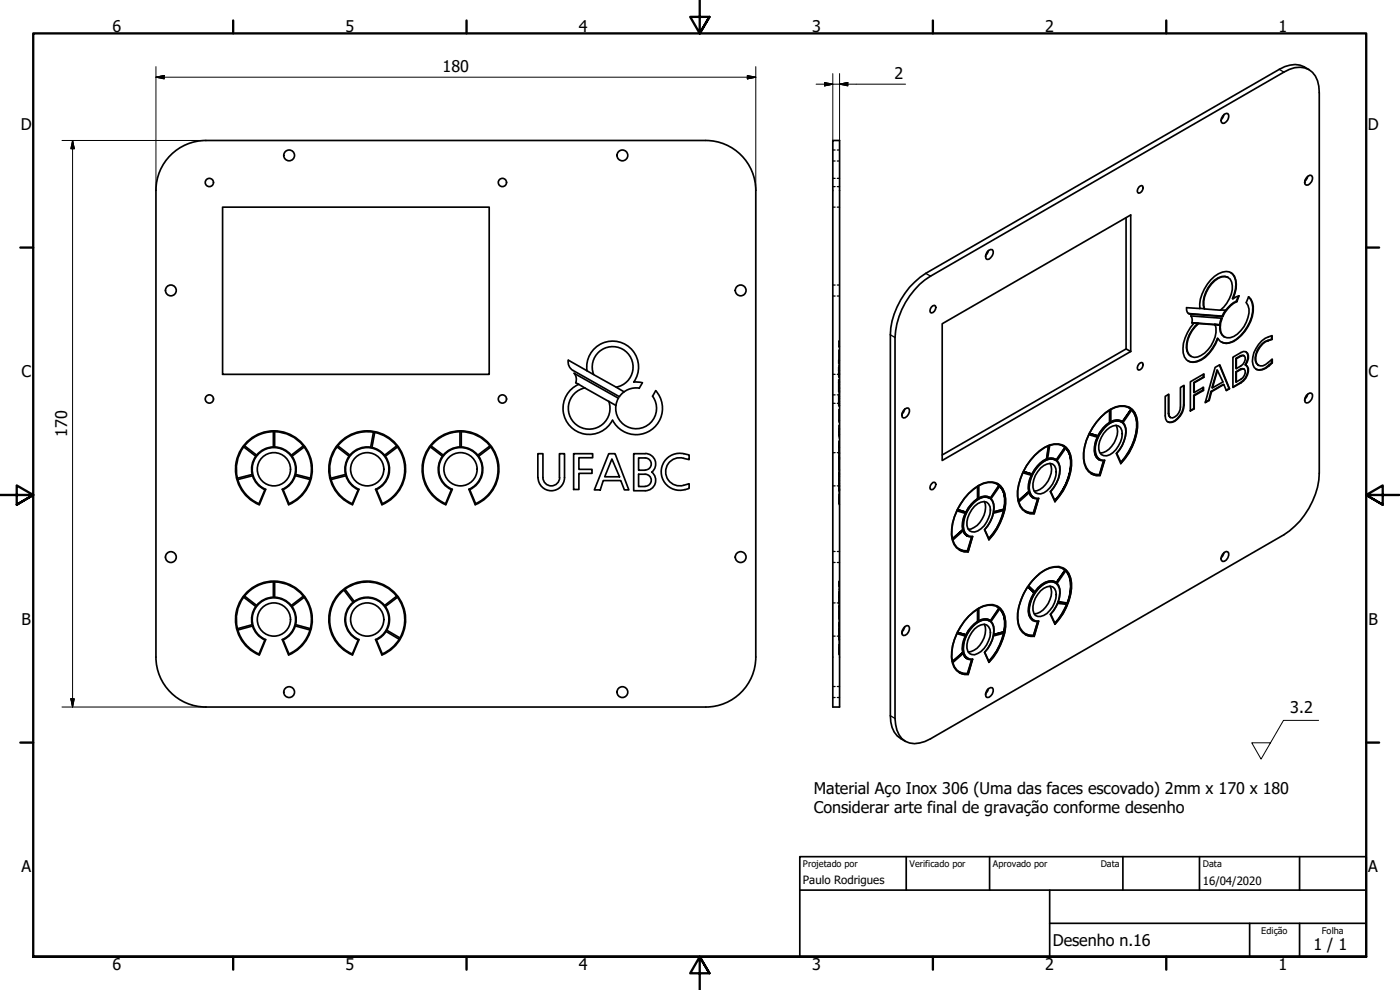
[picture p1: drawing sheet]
<svg xmlns="http://www.w3.org/2000/svg" width="420mm" height="297mm" viewBox="0 0 420 297" stroke-linecap="round" stroke-linejoin="round" font-family="sans-serif">
<g fill="none" stroke="#000" stroke-width=".51">
<path d="M367 34.8l.5-.5 1-.2a2.02 2.02 0 0 1-1.5 2.9 1.42 1.42 0 0 1 0-2.2zM367.3 34.3l-.8 1.6M392.8 20.9a7.3 7.3 0 0 0-8.9-.1l-106.1 61.2a23.6 23.6 0 0 0-10.6 18.4v114.3a7.4 7.4 0 0 0 4.5 7.7M61.8 42.1h150a15 15 0 0 1 15 15.1v140M61.8 42.1a15 15 0 0 0-15 15.1v140M249.9 42.1h2.1v170h-2.1zM341.8 56.2l.8-.5a1.28 1.28 0 0 1-.4 2.1l-.4 .2-.4-.2-.1-.5zM392.4 52.9l-.8 1.5M392.6 52.8l.5-.2 .5 .1a1.98 1.98 0 0 1-1.6 2.8l-.3-.2a2.14 2.14 0 0 1 .9-2.5zM66.8 62.2h80v50.1h-80zM296.2 75.6l1.1-.7h.5a2.05 2.05 0 0 1-1.6 2.9 1.55 1.55 0 0 1 0-2.2zM296.6 75.2l-.1 .5-.7 .9"/>
<path d="M337.9 65.3v39.4l1.4 .8M276 85.3l3.3-2.4 106-61.3a6.8 6.8 0 0 1 8.6 .1 8.3 8.3 0 0 1 2 6v114.3a23.6 23.6 0 0 1-10.6 18.5l-106 61.2a8.1 8.1 0 0 1-7.6 .7 7.5 7.5 0 0 1-3.1-6.8v-114.3a23.9 23.9 0 0 1 7.4-16zM279.5 92.1l.9-.5 .3 .2a1.62 1.62 0 0 1-1.2 2.1l-.3-.2-.1-.4zM282.8 97.1l56.5-32.6v41l-56.5 32.7zM356.6 94l10.4 1M357.8 96.8l8.3 .7-7.8-.5M359.5 97a9.3 9.3 0 0 0-3.3 8.4l.5 .9 .7 .6M359.7 97.1a8.9 8.9 0 0 0-3.3 8.5 2.47 2.47 0 0 0 4 1.1 9.1 9.1 0 0 0 4.3-9.2M360.1 92.5l6.2 .6a9.1 9.1 0 0 0 3.3-8.5 2.52 2.52 0 0 0-4-1.1 8.9 8.9 0 0 0-4.1 9.2M366.1 97.5a3.2 3.2 0 0 0 1.4 3.6M366.5 95.5l-.5 2M367.8 93.1l-1 1.8"/>
<path d="M368.6 83.2a4.2 4.2 0 0 0-5.1 1.9 8.3 8.3 0 0 0-2.1 7.5M369.4 81.8a5.4 5.4 0 0 1 1 6.4l-.4 1.4M371 90.4a7.7 7.7 0 0 0-3.1 2.7l-1.6-.1M371 90.4l.2 .1M371.2 90.5a8.9 8.9 0 0 0-4.2 4.5M371.2 90.5l.7-1.7-1.9 .8a6.7 6.7 0 0 0-.2-7.5 3.6 3.6 0 0 0-4.2 .1 11.9 11.9 0 0 0-5.5 10.4l-4-.3a1.45 1.45 0 0 0 1.1 1.9l9.8 .8M371.7 88.8l-.7 1.6M374.7 89.1l-.7 1.7a4.5 4.5 0 0 1 .5 4.5 8.6 8.6 0 0 1-5.3 6 2.54 2.54 0 0 1-3-3.1l.6-2.7-9.4-.7 .4 1.3-.1 .8 .6 .1M374.7 89.1a6.3 6.3 0 0 1 .6 7.3 11.2 11.2 0 0 1-6.2 6.5 3 3 0 0 1-3.6-1.3 11 11 0 0 1-6.3 7 3.1 3.1 0 0 1-4.1-2.7 11.8 11.8 0 0 1 3.2-8.9M374.7 89.1a6.8 6.8 0 0 1 .3 7.6 10.5 10.5 0 0 1-6.4 6.2h-1.1l-1-.3M170.5 108.1a2.95 2.95 0 0 0 1.5 3.1M170.6 108.1l16.7 9.5"/>
<path d="M172 111.2l13.9 7.8M172.3 112l13.3 7.5M172.3 112l.6 1.3-.1 1.5M172.8 114.9l.9 .4M173.7 115.3a7.8 7.8 0 0 0-2.6 12.6 7.8 7.8 0 0 0 12.7-1.8M173.7 115.3l9 5.1M175.6 116.4a6.3 6.3 0 0 0-4.9 7.6 6.3 6.3 0 0 0 7.9 4.5 6.3 6.3 0 0 0 4.1-8.1M176.2 111.2a7.8 7.8 0 0 1 9.5-8.6 7.8 7.8 0 0 1 4.5 12l2.6 .2M178.2 112.4a6.1 6.1 0 0 1 3.8-8.1 6.1 6.1 0 0 1 7.8 4.4 6.1 6.1 0 0 1-4.9 7.5M191.9 116.5a6.1 6.1 0 0 0-6 2.5M192.8 114.9l-1 1.6M195.8 118.9l1-1.7a7.9 7.9 0 0 1-1.4 11.8 7.9 7.9 0 0 1-11.5-2.9"/>
<path d="M195.8 118.9a6.1 6.1 0 0 1-4.5 9.7 6.1 6.1 0 0 1-5.7-9.1M337.9 104.7l-55.1 31.8M341.8 109.3l.8-.5a1.28 1.28 0 0 1-.4 2.1l-.4 .1-.4-.1-.1-.5zM349.7 118.9l1.1-.6v5.8l.1 .7 .4 .5a2.52 2.52 0 0 0 2.8-2.3l.2-6.7 1-.7v5.9a5.7 5.7 0 0 1-3.6 5.2h-.9l-.6-.3-.4-.7zM350.6 118.3v5.8l.2 .7 .5 .5M355.2 115.7v5.8a5.7 5.7 0 0 1-4.1 5.2l-.6-.2M357.3 114.5l4-2.3v1l-2.9 1.7v2.9l2.8-1.6v.9l-2.8 1.6v4l-1.1 .6zM358.4 118.7l-.1-.1v4M358.4 114.9v2.9M361 116.3v.7M361.1 112.3v.8M361.2 117.1l-.2-.1-2.7 1.6"/>
<path d="M361.3 113.2l-3 1.6M363.6 117.5h-.2l-.6 2.6M364.7 110.2l1.4-.7 2.9 7.1-1 .6-.7-1.8-3.7 2.1-.7 2.6-1.2 .7zM365.3 111l1.7 3.6-3.1 1.8zM365.4 111.2l-1.5 5.2M365.5 101.6l-.1-.1a10.7 10.7 0 0 1-6.9 7.1h-1.1l-.8-.3M366 109.5l2.9 7.1M367.3 115.4l-3.9 2.1M369 116.6l-1 .5M370 107.2l2.4-1.4 .8-.3h.7a2.25 2.25 0 0 1 .4 3.1l-.5 .9a2.1 2.1 0 0 1 .6 2.9 6.9 6.9 0 0 1-4.4 3.9zM370.9 107.6v2.9a3.3 3.3 0 0 0 2.8-3.3l-.3-.4-.4-.1-2 .9M370.9 111.6l.1 3z"/>
<path d="M371 111.6l1.4-.7 .6-.2 .4 .1a2.15 2.15 0 0 1-1 3l-1.4 .8M373.4 106.7h-1.1l-1.4 .9 .1 3M373.4 110.7h-1.1l-1.4 .9M374 109.6a3.7 3.7 0 0 1-1.7 5.2l-2.3 1.3M374 105.6a2.42 2.42 0 0 1 .1 3l-.3 .9M378.7 102.3l1-.8 2.1-.8v1.1a6 6 0 0 0-4.7 7.2 1.79 1.79 0 0 0 2.7 .4l2-1.7v1.2a4.8 4.8 0 0 1-4.7 2 3.3 3.3 0 0 1-1.1-3.7 9.6 9.6 0 0 1 2.7-4.9zM380.5 102.2a5.5 5.5 0 0 0-3.4 6.8l.6 .7M380.5 102.2h.1M381.6 100.8v1M381.6 107.9v.9M381.8 101.8l-1.3 .4M381.8 108.9l-.2-.1a4.8 4.8 0 0 1-4.7 2"/>
<path d="M392 118.7l1.1-.8 .5 .1a1.98 1.98 0 0 1-1.6 2.9 1.42 1.42 0 0 1 0-2.2zM392.4 118.3l-.8 1.4M76.8 136.9a6.7 6.7 0 0 0-1.1 5.5l-4.4 1.1a11.3 11.3 0 0 1 1.8-9.4l3.7 2.8M77 136.6a6.7 6.7 0 0 1 5-2.5v-4.6a11.6 11.6 0 0 0-8.6 4.3l3.6 2.8M82.4 129.5a11.3 11.3 0 0 1 8.6 4.3M82.4 129.5v4.6M87.6 136.9a6.7 6.7 0 0 1 1.1 5.4M91.1 133.8l-3.7 2.8a6.7 6.7 0 0 0-5-2.5M91.3 134.1a11.3 11.3 0 0 1 1.8 9.4M91.3 134.1l-3.7 2.8M101.4 133.8a11.3 11.3 0 0 1 10.7-4.1l-.8 4.5M101.4 133.8l3.6 2.8a6.7 6.7 0 0 1 6.2-2.4"/>
<path d="M104.8 136.9a6.7 6.7 0 0 0-1.1 5.5l-4.4 1.1a11.3 11.3 0 0 1 1.8-9.4l3.7 2.8M115.6 136.9l3.7-2.8a11.3 11.3 0 0 1-4.6 17l-1.7-4.2M115.6 136.9a6.7 6.7 0 0 1-2.6 10M119 133.8a11.3 11.3 0 0 0-6.5-4l-.9 4.4 2.4 1.1 1.4 1.3M119.1 133.8l-3.7 2.8M129.3 133.8l3.7 2.8a6.7 6.7 0 0 1 5-2.5M132.8 136.9a6.7 6.7 0 0 0 2.7 10l-1.8 4.2a11.2 11.2 0 0 1-4.6-17l3.7 2.8M138 129.5a11.3 11.3 0 0 0-8.6 4.3M138 129.5v4.6M138.4 129.5a11.6 11.6 0 0 1 8.6 4.3l-3.6 2.8a6.7 6.7 0 0 0-5-2.5zM143.6 136.9a6.7 6.7 0 0 1-2.6 10l1.7 4.2M147.3 134.1a11.3 11.3 0 0 1-4.6 17"/>
<path d="M147.3 134.1l-3.7 2.8M172.1 136.1h5.8v1.2h-4.2v3.5h4v1.2h-4v4.9h-1.6zM182.7 136.1h1.9l4.1 10.9h-1.3l-1.1-2.8h-5.3l-.9 2.8h-1.7zM182.7 120.4l2.1 1.3M183.6 137.7l2.3 5.4h-4.4zM190.2 136.1h3.4a3.1 3.1 0 0 1 3 2.1 3.1 3.1 0 0 1-1 3.5 3.1 3.1 0 0 1 1 3.5 3.1 3.1 0 0 1-3 2h-3.4zM191.6 137.4a3.5 3.5 0 0 1 3.3 .5 1.86 1.86 0 0 1 .4 2 1.86 1.86 0 0 1-1.7 1.2h-2zM205.2 137.5a4.2 4.2 0 0 0-5.4 4.1 4.2 4.2 0 0 0 5.4 4M205.2 136.1l1.6 .4v1.4l-1.6-.4M205.2 136.1a5.6 5.6 0 0 0-6.8 5.7 5.6 5.6 0 0 0 7.2 5.1l1.2-.4v-1.4l-1.6 .5M271.1 123.2l.6-.5 1-.2a2.06 2.06 0 0 1-1.6 2.9 1.42 1.42 0 0 1 0-2.2zM271.5 122.7l-.8 1.5"/>
<path d="M310.6 136.6a7.8 7.8 0 0 1 8.3-3.1 4.9 4.9 0 0 1 2.7 4.5 17.6 17.6 0 0 1-5 12.5l-1.4-3a9 9 0 0 0 2.7-7.8 2.91 2.91 0 0 0-5-1 9.9 9.9 0 0 0-3.9 8.7 2.38 2.38 0 0 0 2.7 2.1l-1.3 4.6a4.6 4.6 0 0 1-5-5 17.6 17.6 0 0 1 5.2-12.5zM314.1 137.7a9 9 0 0 0-4.4 4.5M314.1 137.7v.1M314.1 137.8a9 9 0 0 0-4.3 4.5M314.1 137.8l.6-4.1a15.6 15.6 0 0 0-7.6 7.8M314.5 137.6a3 3 0 0 1 2.2 .2M314.6 133.8l-.5 3.9M315 133.7a4.7 4.7 0 0 1 4.7 .5l-2.6 3.8-.8-.4-.9-.1-1 .2zM315.2 139.1a6.3 6.3 0 0 1-2.2 7.1l-.9 .7-1.7 .5M316.7 138a2.63 2.63 0 0 0-3 .2 9.6 9.6 0 0 0-4.7 9.5l.5 .9 .8 .7M319 133.8l.6 .4M319.2 133.7a7.2 7.2 0 0 1 2 8 18.5 18.5 0 0 1-4.7 8.7"/>
<path d="M319.6 134.2h.1M319.6 134.2l-2.6 3.8M319.8 134.4l-2.6 3.8a6.4 6.4 0 0 1-.2 6.9l-1.7 2.4 1.3 2.7a16.4 16.4 0 0 0 4.5-13.6l-1.3-2.2a9 9 0 0 1 .7 9 19 19 0 0 1-4 6.8M326.8 130.4l2.6 .8a7.1 7.1 0 0 0-.4 5.9l1.4 1.1 .9 .1-1.3 4.2a4.6 4.6 0 0 1-4.8-5 14.2 14.2 0 0 1 1.6-7.1zM327 130l2.6 .8zM329.3 131.2a8 8 0 0 0-.7 5.2l.5 .9 .8 .7M330.4 125.1a7.8 7.8 0 0 1 8.3-3 4.9 4.9 0 0 1 2.7 4.4 17.4 17.4 0 0 1-5 12.6l-1.4-3a9.5 9.5 0 0 0 2.8-7.8 2.91 2.91 0 0 0-5.1-1.1 9.9 9.9 0 0 0-3.9 8.7 2.38 2.38 0 0 0 2.7 2.2l-1.4 4.6a4.6 4.6 0 0 1-4.9-5 16.9 16.9 0 0 1 5.2-12.6zM331.2 138.3l-1.3 4.1M331.4 138.2l-1.3 4.5M332.1 129a3.5 3.5 0 0 1 3.6-1.2 3.1 3.1 0 0 1 1 3.6 7.1 7.1 0 0 1-4.6 5.4 1.98 1.98 0 0 1-2.3-2 7.3 7.3 0 0 1 2.3-5.8zM333 126.7a10.5 10.5 0 0 0-3.6 4.1M333 126.7l.1 .1"/>
<path d="M333 123v3.7M333.1 126.8v-3.8a16.1 16.1 0 0 0-6.1 7M333.1 126.8a9.1 9.1 0 0 0-3.5 4M335 127.6a6.3 6.3 0 0 1-2.2 7.2l-.9 .6-1.7 .5M336.5 126.6a2.63 2.63 0 0 0-3 .1 9.4 9.4 0 0 0-4.7 9.6l.4 .9 .8 .6M336.5 126.4a3.2 3.2 0 0 0-3.1 .1M336.8 126.5l2.7-3.7-2.6 3.8a2.94 2.94 0 0 0-3.5 0M338.8 122.4l.6 .4M339 122.2a5.3 5.3 0 0 1 2.3 4.7 17.1 17.1 0 0 1-4.9 12.1M339.5 122.8a5.1 5.1 0 0 0-6.1 .1v3.7M339.6 123a8.8 8.8 0 0 1 .8 8.9 20.6 20.6 0 0 1-4 6.8M339.7 123a8.8 8.8 0 0 1 .7 8.9 20 20 0 0 1-4 6.9l-1.2-2.8a10.2 10.2 0 0 0 2.7-7.5l-.8-1.8z"/>
<path d="M358.4 122.7l-1.1 .5M362.9 120.1l-1.1 .5M75.8 142.7a6.7 6.7 0 0 0 3.7 4.2M75.8 142.7l-4.4 1.2a11.3 11.3 0 0 0 6.3 7.2l1.8-4.2M77.8 151.4a11.5 11.5 0 0 1-4.7-17.6 11.5 11.5 0 0 1 18.2 0 11.5 11.5 0 0 1-4.7 17.6M79.7 146.8a6.5 6.5 0 0 1-2.7-10 6.5 6.5 0 0 1 10.4 0 6.5 6.5 0 0 1-2.7 10l1.9 4.6M79.8 146.8l-1.9 4.6M88.6 142.7a6.8 6.8 0 0 1-3.6 4.2l1.7 4.2a11.3 11.3 0 0 0 6.3-7.2M88.6 142.7l4.5 1.2M88.8 142.4l4.4 1.1M99.4 143.9a11.3 11.3 0 0 0 6.3 7.2l1.8-4.2M103.8 142.7a6.7 6.7 0 0 0 3.7 4.2"/>
<path d="M103.8 142.7l-4.4 1.2M114.6 151.4l-1.9-4.6a6.5 6.5 0 0 0 2.7-9.9 6.5 6.5 0 0 0-10.3-.1 6.5 6.5 0 0 0 2.7 10l-2 4.6a11.5 11.5 0 0 1-4.7-17.6 11.5 11.5 0 0 1 18.2 0 11.5 11.5 0 0 1-4.7 17.6M140.7 146.8a6.5 6.5 0 0 0 2.7-9.9 6.5 6.5 0 0 0-10.3-.1 6.5 6.5 0 0 0 2.7 10l-2 4.6a11.5 11.5 0 0 1-4.7-17.6 11.5 11.5 0 0 1 18.3 0 11.5 11.5 0 0 1-4.8 17.6M140.7 146.8l1.9 4.6M161.5 143.3a4 4 0 0 0 3.9 3.9 4 4 0 0 0 4-3.9v-7.2h-1.5v7.2M168 143.3a2.51 2.51 0 0 1-2.5 2.5 2.51 2.51 0 0 1-2.6-2.5v-7.2h-1.5v7.2M193.6 145.9a1.81 1.81 0 0 0 1.9-1.8 1.81 1.81 0 0 0-1.9-1.8h-2v3.7h2M279.5 145.2l.5-.4 .7 .1a1.4 1.4 0 0 1-1.5 1.9l-.1-.4zM289 158.9a8.8 8.8 0 0 1 .8-4.9l-2.6-.7a13.4 13.4 0 0 0-1.3 8.4l3.1-2.8-3.2 2.8M289.1 159.2l-3.2 2.8a4.2 4.2 0 0 0 4.5 3.3M289.7 154a7.5 7.5 0 0 0-.8 4.9M289.9 153.7l-2.6-.8 2.6 .8"/>
<path d="M289.9 153.7h.1M290.8 148a9.2 9.2 0 0 1 7.1-3.4 4.6 4.6 0 0 1 3.9 4.8 17.6 17.6 0 0 1-5 12.6l-1.3-3.1a8.5 8.5 0 0 0 2.3-8.7 2.67 2.67 0 0 0-3.5-.7 9.6 9.6 0 0 0-5.1 9.3 2.47 2.47 0 0 0 2.7 2.2l-1.3 4.5a4.6 4.6 0 0 1-5-5 17.6 17.6 0 0 1 5.2-12.5zM292.5 151.9a3.6 3.6 0 0 1 3.6-1.2 3.1 3.1 0 0 1 1 3.5 7 7 0 0 1-4.6 5.4 1.96 1.96 0 0 1-2.3-1.9 7.5 7.5 0 0 1 2.3-5.8zM293.4 149.6a11.1 11.1 0 0 0-3.5 4.1M293.4 145.9v3.7M293.4 149.6l.1 .1M293.5 149.7a9.4 9.4 0 0 0-3.6 4M293.5 149.7v-3.8a15.6 15.6 0 0 0-6.2 7M293.8 145.7a5.4 5.4 0 0 1 6 0l-2.5 3.8a3 3 0 0 0-3.5 0zM295.4 150.5a6.8 6.8 0 0 1-4 8.2l-.8 .1M296.9 149.5a2.63 2.63 0 0 0-3 .1 9.4 9.4 0 0 0-4.7 9.5l.5 1 .7 .6M297 149.2h-.1a3.2 3.2 0 0 0-3.1 .2"/>
<path d="M298.1 154l3.2-.9a19.7 19.7 0 0 1-4.5 8.6l-1.3-2.8a10.8 10.8 0 0 0 2.6-4.9zM299.2 145.2l.6 .5M299.4 145.1a6.1 6.1 0 0 1 2.3 6.3 18.6 18.6 0 0 1-5 10.4M299.8 145.7h.1M299.8 145.7l-2.6 3.7M300 145.8l-2.6 3.8a4.4 4.4 0 0 1 .8 4l3.2-.8M301.2 153.1a18.7 18.7 0 0 1-4.5 8.5M301.3 152.8a8.2 8.2 0 0 0-1.3-7 6.3 6.3 0 0 1 1.6 5.3l-.2 1.7M301.3 152.8h.1M301.3 152.8l-3 .8M305.8 150.6l3.1-2.8a2.42 2.42 0 0 0 2.6 1.9l-1.3 4.2a4.1 4.1 0 0 1-4.4-3.3zM307.7 153.6l1.7 .5h.9"/>
<path d="M307.7 153.3l1.2 .5h1.2M308.8 147.5a7.5 7.5 0 0 1 .8-4.9l-2.6-.8a14.7 14.7 0 0 0-1.4 8.5l3.2-2.8-3.2 2.7M308.8 147.8l.5 1 .8 .6M309.5 142.6a7.5 7.5 0 0 0-.8 4.9M309.7 142.2l-2.6-.7 2.7 .8M309.7 142.2l.1 .1M310.1 153.8l.1 .1M311.4 149.7l-1.3 4.1M311.7 149.6l-1.3 4.5M312.3 140.4a3.6 3.6 0 0 1 3.6-1.2 3.2 3.2 0 0 1 1 3.6 7.1 7.1 0 0 1-4.6 5.4 1.89 1.89 0 0 1-2.3-2 7.5 7.5 0 0 1 2.3-5.8zM327.5 142.2l1.7 .5 .9-.1M327.5 141.9l1.2 .5h1.2"/>
<path d="M329.9 142.4l.1 .1M73.1 179.2l3.7 2.8a6.7 6.7 0 0 0-1.1 5.4l-4.4 1.2a11.3 11.3 0 0 1 1.8-9.4zM82.4 174.6a11.3 11.3 0 0 1 8.6 4.3M82.4 174.6v4.6M91.1 178.9l-3.7 2.7a6.7 6.7 0 0 0-5-2.4M91.3 179.2a11.3 11.3 0 0 1 1.8 9.4M91.3 179.2l-3.7 2.8a6.7 6.7 0 0 1 1.1 5.4M103.2 177.1a11.3 11.3 0 0 0 2.5 19.1M103.2 177l2.8 3.7M103.5 176.8a11.3 11.3 0 0 1 15.5 2.1M103.5 176.8l2.8 3.6a6.7 6.7 0 0 1 9.1 1.2M119.1 178.9l-3.7 2.8"/>
<path d="M287.9 165l1.7 .5h.9M287.9 164.8l1.2 .4 1.2 .1M290.3 160.8l-.8-.6-.4-1a2.53 2.53 0 0 0 2.6 1.9l-1.3 4.2M290.3 165.3h.1M290.5 165.5h.1M291.6 161.1l-1.3 4.2M291.8 161l-1.3 4.5M308.4 176.1a15.4 15.4 0 0 0-2.8 10.9 4.4 4.4 0 0 0 4.6 3.7M310.3 177.8a9.2 9.2 0 0 0-1.5 6.8l.5 .9 .8 .7M310.3 177.8l-1.9-1.7 2 1.8M310.3 177.8l.1 .1M310.4 177.9a8.1 8.1 0 0 0-1.2 7.4l.6 .7 1.7 .5-1.3 4.2"/>
<path d="M310.6 173.4a9.6 9.6 0 0 1 7.2-3.4 4.7 4.7 0 0 1 3.8 4.8 17.4 17.4 0 0 1-5 12.5l-1.4-3a9 9 0 0 0 2.7-7.7 2.91 2.91 0 0 0-5-1.1 9.9 9.9 0 0 0-3.9 8.7 2.38 2.38 0 0 0 2.7 2.2l-1.3 4.5a4.6 4.6 0 0 1-5-5 17.6 17.6 0 0 1 5.2-12.5zM312.3 177.3a3.6 3.6 0 0 1 3.6-1.2 3.2 3.2 0 0 1 1 3.5 7.1 7.1 0 0 1-4.6 5.4 1.82 1.82 0 0 1-2.3-1.9 7.5 7.5 0 0 1 2.3-5.8zM315.2 175.9a6.3 6.3 0 0 1-2.2 7.2l-.9 .6-1.7 .5M316.7 174.8a2.88 2.88 0 0 0-3 .2 9.6 9.6 0 0 0-4.7 9.5l.5 1 .8 .6M316.7 174.6a4.4 4.4 0 0 0-5.2 1.7l-.9 1.2M319 170.6l.6 .5M319.2 170.5a7.2 7.2 0 0 1 2 8 18.5 18.5 0 0 1-4.7 8.7M319.7 171.1a5.9 5.9 0 0 0-7.3 .7l-2.6 2.4-1.1 1.6 1.9 1.8a7 7 0 0 1 4.9-3.3l.9 .1 .7 .5 2.6-3.8-2.7 3.7M319.8 171.2l-2.6 3.8a5.3 5.3 0 0 1 .4 5.6M367 166.2l1-.7 .5 .1a1.98 1.98 0 0 1-1.5 2.9 1.42 1.42 0 0 1 0-2.3zM367.3 165.8l-.8 1.5M46.8 197.1a15 15 0 0 0 15 15"/>
<path d="M75.8 187.8a6.7 6.7 0 0 0 3.7 4.2M75.8 187.8l-4.4 1.2a11.3 11.3 0 0 0 6.3 7.2M77 181.6a6.7 6.7 0 0 1 5-2.4v-4.6a11.3 11.3 0 0 0-8.6 4.3l3.6 2.8M79.5 192l-1.8 4.3M79.7 191.9a6.5 6.5 0 0 1-2.7-10 6.5 6.5 0 0 1 10.4 0 6.5 6.5 0 0 1-2.7 10M79.8 191.9l-1.9 4.6M84.7 191.9l1.9 4.6a11.5 11.5 0 0 0 4.7-17.6 11.5 11.5 0 0 0-18.2 0 11.5 11.5 0 0 0 4.7 17.6M88.6 187.8a6.7 6.7 0 0 1-3.7 4.2l1.8 4.3M88.6 187.8l4.5 1.2M88.8 187.4l4.4 1.2M93 189a11.3 11.3 0 0 1-6.3 7.2M106 180.7a6.7 6.7 0 0 0 1.5 11.3"/>
<path d="M107.5 192l-1.8 4.3M107.7 191.9a6.5 6.5 0 0 1-2.7-10 6.5 6.5 0 0 1 10.4 0 6.5 6.5 0 0 1-2.7 10M107.8 191.9l-2 4.6a11.5 11.5 0 0 1-4.7-17.6 11.5 11.5 0 0 1 18.2 0 11.5 11.5 0 0 1-4.7 17.6l-1.9-4.6M113 192l1.7 4.3M115.9 189.5l-1.3 1.4-1.6 1.1M115.9 189.5l3.9 2.3M116.1 189.1a6.7 6.7 0 0 0-.5-7.1l3.7-2.8a11.4 11.4 0 0 1 .7 12.2M116.1 189.1l4 2.3M119.8 191.8a11.3 11.3 0 0 1-5.1 4.4M226.8 197.1a15 15 0 0 1-15 15h-150M271.5 188.1l-.8 1.4M271.7 187.9l.5-.2 .5 .1a1.98 1.98 0 0 1-1.6 2.9l-.3-.3a2.29 2.29 0 0 1 .9-2.5z"/>
<path d="M289 195.8a8.8 8.8 0 0 1 .8-4.9l-2.6-.8a13.2 13.2 0 0 0-1.3 8.5l3.1-2.8-3.2 2.7M289.1 196.1l-3.2 2.7a4.2 4.2 0 0 0 4.5 3.4M289.7 190.9a7.4 7.4 0 0 0-.8 4.9M289.9 190.5l-2.6-.8 2.6 .8M289.9 190.5h.1M290.3 197.7l-.8-.7-.4-.9a2.53 2.53 0 0 0 2.6 1.9l-1.3 4.2M290.8 184.8a9.6 9.6 0 0 1 7.1-3.4 4.7 4.7 0 0 1 3.9 4.8 17.4 17.4 0 0 1-5 12.5l-1.3-2.9a8.5 8.5 0 0 0 2.3-8.7 2.67 2.67 0 0 0-3.5-.8 9.6 9.6 0 0 0-5.1 9.3 2.47 2.47 0 0 0 2.7 2.2l-1.3 4.6a4.6 4.6 0 0 1-5-5.1 17.6 17.6 0 0 1 5.2-12.5zM291.6 198l-1.3 4.1M291.8 197.8l-1.2 4.6M292.5 188.7a3.6 3.6 0 0 1 3.6-1.2 3.1 3.1 0 0 1 1 3.6 7.3 7.3 0 0 1-4.6 5.4 1.96 1.96 0 0 1-2.3-2 7.5 7.5 0 0 1 2.3-5.8zM293.4 186.4a11.1 11.1 0 0 0-3.5 4.1M293.4 186.4l.1 .1"/>
<path d="M293.4 182.7v3.7M293.5 186.5a9.7 9.7 0 0 0-3.6 4M293.5 186.5v-3.8a15.6 15.6 0 0 0-6.2 7M293.8 182.5a5.4 5.4 0 0 1 6 0l-2.5 3.8a3 3 0 0 0-3.5 0zM295.4 187.3a6.6 6.6 0 0 1-4.8 8.3M296.9 186.3a2.63 2.63 0 0 0-3 .1 9.4 9.4 0 0 0-4.7 9.5l.5 1 .7 .6M297 186a2.88 2.88 0 0 0-3.2 .2M298.1 190.8l3.2-.8a19.7 19.7 0 0 1-4.5 8.5l-1.3-2.8a10.2 10.2 0 0 0 2.6-4.9zM299.2 182l.6 .5M299.4 181.9a6.1 6.1 0 0 1 2.3 6.3 18.6 18.6 0 0 1-5 10.5M299.8 182.5h.1M299.8 182.5l-2.6 3.7"/>
<path d="M300 182.7l-2.6 3.7a4.3 4.3 0 0 1 .8 4l3.2-.8-3.1 .8M301.2 190a18.7 18.7 0 0 1-4.5 8.4M301.3 189.5a8.1 8.1 0 0 0-1.3-6.8 6.3 6.3 0 0 1 1.6 5.2l-.2 1.7M307.7 190.4l1.7 .5h.9M307.7 190.2l1.2 .4 1.2 .1M310.1 190.7h.1M311.4 186.5l-1.3 4.2M311.7 186.4l-1.3 4.5M317.4 181l2.8 .3a22.5 22.5 0 0 1-3.6 5.8l-1.3-2.8 .9-1zM317.6 180.6l2.8 .4zM320.2 181.3a19.9 19.9 0 0 1-3.7 5.7M320.3 180.9a10.9 10.9 0 0 0 .2-8.8l-.7-.9a8.5 8.5 0 0 1 1.1 8l-.5 1.8"/>
<path d="M287.9 201.9l1.7 .5 .9-.1M287.9 201.6l1.2 .4 1.2 .1M290.3 202.1l.1 .1M296.2 207.1l1.1-.8 .5 .1a2.01 2.01 0 0 1-1.6 2.9 1.55 1.55 0 0 1 0-2.2zM296.6 206.6l-.1 .6-.7 .9"/>
<circle cx="62.8" cy="54.8" r="1.24"/>
<circle cx="86.8" cy="46.6" r="1.62"/>
<circle cx="150.8" cy="54.8" r="1.24"/>
<circle cx="186.8" cy="46.6" r="1.62"/>
<circle cx="51.3" cy="87.1" r="1.62"/>
<circle cx="222.3" cy="87.1" r="1.62"/>
<circle cx="62.8" cy="119.7" r="1.24"/>
<circle cx="150.8" cy="119.7" r="1.24"/>
<circle cx="82.2" cy="140.8" r="5"/>
<circle cx="110.2" cy="140.8" r="5"/>
<circle cx="138.2" cy="140.8" r="5"/>
<circle cx="51.3" cy="167.1" r="1.62"/>
<circle cx="222.3" cy="167.1" r="1.62"/>
<circle cx="82.2" cy="185.9" r="5"/>
<circle cx="110.2" cy="185.9" r="5"/>
<circle cx="86.8" cy="207.7" r="1.62"/>
<circle cx="186.8" cy="207.7" r="1.62"/>
</g>
<!-- layer: Oculto (ISO) -->
<g fill="none" stroke="#000" stroke-width=".38">
<path d="M249.9 56h.7M249.9 53.5h.7M249.9 45h.7M249.9 48.3h.7M251.3 56h.7M251.3 53.5h.7M251.3 45h.7M251.3 48.3h.7M249.9 62.2h.7M251.3 62.2h.7M249.9 85.5h.7M249.9 88.8h.7"/>
<path d="M251.3 85.5h.7M251.3 88.8h.7M249.9 112.3h.7M249.9 118.5h.7M251.3 112.3h.7M251.3 118.5h.7M251.7 118.9v2.8M251.7 112l.1 .4M251.7 110.2v1.2M251.7 111.7v1.3M251.7 113.9v3.7M251.7 114.9h.1"/>
<path d="M251.7 119.5h.1M251.7 119h.1M251.7 114.3l.1 2.9M251.7 105v3.6M251.7 109.5v2.1M251.7 112.4v.9M251.7 118.2v3.7M251.7 108.1v1M251.7 115.3h.1M251.7 116.4h.1M251.7 116.1h.1M251.7 111.2h.1"/>
<path d="M251.7 118.9h.1M251.7 116.5h.1M251.7 114.6h.1M251.7 104h.1M251.8 102.3l-.1 1.8M251.8 114.9h.2M251.8 112h.2M251.8 119.5h.2M251.8 108.1h.2M251.8 119h.2M251.9 115.3h.1M251.9 116.4h.1"/>
<path d="M251.9 116.1h.1M251.9 112.4h.1M251.9 111.2h.1M251.9 117.2h.1M251.9 118.9h.1M251.9 116.5h.1M251.9 114.6h.1M251.9 104h.1M251.9 102.3h.1M249.9 121h.7M249.9 135.8h.7M251.3 121h.7"/>
<path d="M251.3 135.8h.7M251.7 134.2h.1M251.7 129.7h.1M251.7 134.1h.1M251.7 136.6h.1M251.7 129.5h.1M251.7 132.3l.1 1.5M251.7 122.9v3.8M251.7 127.6v3.3M251.7 133.8h.1M251.7 134v1.9M251.7 120.4h.1"/>
<path d="M251.7 126.1h.1M251.7 136.1h.1M251.7 137.3h.1M251.7 137.5h.1M251.7 137.9h.1M251.7 136.5h.1M251.7 137.7h.1M251.7 137.4h.1M251.7 130.5h.1M251.7 128.6h.1M251.7 128.8h.1M251.7 130.4h.1"/>
<path d="M251.7 136h.1M251.8 136.9l-.1 3.8M251.8 134.3h.2M251.8 132.6v4.4M251.8 138.2v4.3M251.9 120.4h.1M251.9 126.1h.1M251.9 136.1h.1M251.9 137.3h.1M251.9 137.5h.1M251.9 137.9h.1M251.9 136.5h.1"/>
<path d="M251.9 137.7h.1M251.9 137.4h.1M251.9 130.5h.1M251.9 128.6h.1M251.9 128.8h.1M251.9 130.4h.1M251.9 136h.1M252 129.3l-.2 2.2M249.9 145.8h.7M251.3 145.8h.7M251.7 142.7h.1M251.7 146.9h.1"/>
<path d="M251.7 143.7l.1 .2M251.7 148.3l.1 2.8M251.7 142.4h.1M251.7 143.5v.1M251.7 143.9l.1 3M251.7 142h.1M251.7 140.8h.1M251.7 146.5h.1M251.7 145.1h.1M251.7 143.1h.1M251.7 147h.1M251.7 144.2h.1"/>
<path d="M251.7 141.1h.1M251.7 142.3h.1M251.7 146h.1M251.7 147.2h.1M251.7 147.3h.1M251.7 147.1h.1M251.8 141.7v1.8M252 146.8h.1M251.8 149.2l.2 2.2M251.8 143.7v4.4M251.9 142h.1M251.9 140.8h.1"/>
<path d="M251.9 146.5h.1M251.9 145.1h.1M251.9 143.1h.1M251.9 147h.1M251.9 144.2h.1M251.9 141.1h.1M251.9 142.3h.1M251.9 146h.1M251.9 147.2h.1M251.9 141.7h.1M251.9 147.3h.1M251.9 147.1h.1"/>
<path d="M249.9 165.5h.7M249.9 168.8h.7M251.3 165.5h.7M251.3 168.8h.7M251.7 176.8h.1M251.7 179.2h.1M251.7 177.4l.1 1.5M251.7 177h.1M251.7 178.9h.1M251.7 179.1v2M251.8 174.6l-.1 1.4M251.8 179.4h.2"/>
<path d="M251.8 177.7v4.4M252 174.4l-.2 2.2M249.9 190.9h.7M249.9 180.9h.7M251.3 190.9h.7M251.3 180.9h.7M251.7 180.5h.1M251.7 188.9v2.9l.3 .1M251.7 189.5h.1M251.7 186.7l.1 1.9M251.7 187.4h.1M251.7 181.7h.1"/>
<path d="M251.7 193.3l.1 3M251.7 189h.1M251.7 192h.1M251.7 187.8h.1M251.7 189.1h.1M251.7 191.4h.1M251.7 180.7h.1M251.7 188.6v.2M251.8 182l-.1 3.8M251.8 194.3l.2 2.2M251.8 183.2v4.5M251.8 188.8v4.4"/>
<path d="M249.9 206h.7M249.9 209.3h.7M251.3 206h.7M251.3 209.3h.7"/>
</g>
<g fill="#000">
<circle cx="251.7" cy="117.6" r=".19"/>
<circle cx="251.7" cy="129.5" r=".19"/>
<circle cx="251.7" cy="121.7" r=".19"/>
<circle cx="251.7" cy="174.6" r=".19"/>
</g>
<path d="M383.9 20.8l1.4 .8M277.8 82l1.5 .9M356.9 94.1l.3 .1M267.2 100.4l1.4 .9M372.3 106.7l.1 .2M372.3 110.7l.1 .2M372.3 114.8l.1 .1M380.7 109.6l.2 .1M350.6 124.1h.2M355.2 121.5h.1M267.2 214.7l1.4 .9" fill="none" stroke="#000" stroke-width=".38"/>
<!-- layer: Borda (ISO) -->
<g fill="none" stroke="#000" stroke-width=".7">
<path d="M70 6.1v3.9M140 6.1v3.9M210 0v10l-2.9-4.9h5.8l-2.9 4.9 2.9-4.9M280 6.1v3.9M350 6.1v3.9M6.1 74.3h3.9M410 74.3h3.9M0 148.5h10l-5-2.8v5.7l5-2.9-5 2.9M420 148.5h-10l5-2.8v5.7l-5-2.9 5 2.9M6.1 222.8h3.9M410 222.8h3.9M10 287.1v-277.1h400v277.1h-400h400"/>
<path d="M70 287.1v3.8M140 287.1v3.8M212.9 292l-2.9-4.9 2.9 4.9h-5.8l2.9-4.9v9.9M280 287.1v3.8M350 287.1v3.8"/>
</g>
<path d="M240 257h170v30.1h-170zM272 257v10.1M297 257v10.1M337 257v10.1M360 257v10.1M390 257v10.1M240 267.1h170M315 277h95M315 267.1v20M375 277v10.1M390 277v10.1" fill="none" stroke="#000" stroke-width=".51"/>
<g fill="none" stroke="#000" stroke-width=".3">
<path d="M46.8 20v37.1M226.8 20v37.1M46.8 23.2l2.5-.5v1zM46.8 23.2h180M224.3 22.7l2.5 .5-2.5 .5zM244.9 25.3h26.9M247.5 24.8l2.4 .5-2.4 .5zM249.9 22.1v20M252 25.3l2.4-.5v1zM252 22.1v20M18.6 42.1h43.2M21.8 42.1l.5 2.5h-1z"/>
<path d="M21.8 42.1v170M18.6 212.1h43.2M21.3 209.7h1l-.5 2.4z"/>
</g>
<path d="M46.8 23.2l2.5-.5zM46.8 23.2l2.5-.5v1zM224.3 23.7l2.5-.5zM224.3 22.7l2.5 .5-2.5 .5zM247.5 25.8l2.4-.5zM247.5 24.8l2.4 .5-2.4 .5zM252 25.3l2.4-.5zM252 25.3l2.4-.5v1zM21.8 42.1l.5 2.5zM21.8 42.1l.5 2.5h-1zM21.3 209.7l.5 2.4zM21.3 209.7h1l-.5 2.4z" fill="#000" stroke="#000" stroke-width=".3"/>
<path d="M395.7 216.1h-10.5l-6.7 11.7-2.8-4.9h5.6" fill="none" stroke="#000" stroke-width=".3"/>
<g font-size="4.8">
<text x="33.7" y="9.6">6</text>
<text x="103.7" y="9.6">5</text>
<text x="173.7" y="9.6">4</text>
<text x="243.7" y="9.6">3</text>
<text x="313.7" y="9.6">2</text>
<text x="383.7" y="9.6">1</text>
<text x="132.8" y="21.5">180</text>
<text x="268.4" y="23.7">2</text>
<text x="6.2" y="38.9">D</text>
<text x="410.5" y="38.9">D</text>
<text x="6.4" y="113.1">C</text>
<text x="410.7" y="113.1">C</text>
<text x="20.2" y="131.1" transform="rotate(-90 20.2 131.1)">170</text>
<text x="6.4" y="187.4">B</text>
<text x="410.7" y="187.4">B</text>
<text x="387.2" y="214">3.2</text>
<text x="244.2" y="238.2">Material Aço Inox 306 (Uma das faces escovado) 2mm x 170 x 180</text>
<text x="244.2" y="244">Considerar arte final de gravação conforme desenho</text>
<text x="6.4" y="261.7">A</text>
<text x="410.7" y="261.7">A</text>
<text x="316" y="283.8">Desenho n.16</text>
<text x="394.2" y="285">1 / 1</text>
<text x="33.7" y="290.9">6</text>
<text x="103.7" y="290.9">5</text>
<text x="173.7" y="290.9">4</text>
<text x="243.7" y="290.9">3</text>
<text x="313.7" y="290.9">2</text>
<text x="383.7" y="290.9">1</text>
</g>
<g font-size="3.4">
<text x="241" y="265.4">Paulo Rodrigues</text>
<text x="361" y="265.5">16/04/2020</text>
</g>
<g font-size="2.7">
<text x="241" y="260.1">Projetado por</text>
<text x="273" y="260.1">Verificado por</text>
<text x="298" y="260.1">Aprovado por</text>
<text x="330.3" y="260">Data</text>
<text x="361" y="260">Data</text>
<text x="378.5" y="280.2">Edição</text>
<text x="396.7" y="280.1">Folha</text>
</g>
</svg>
